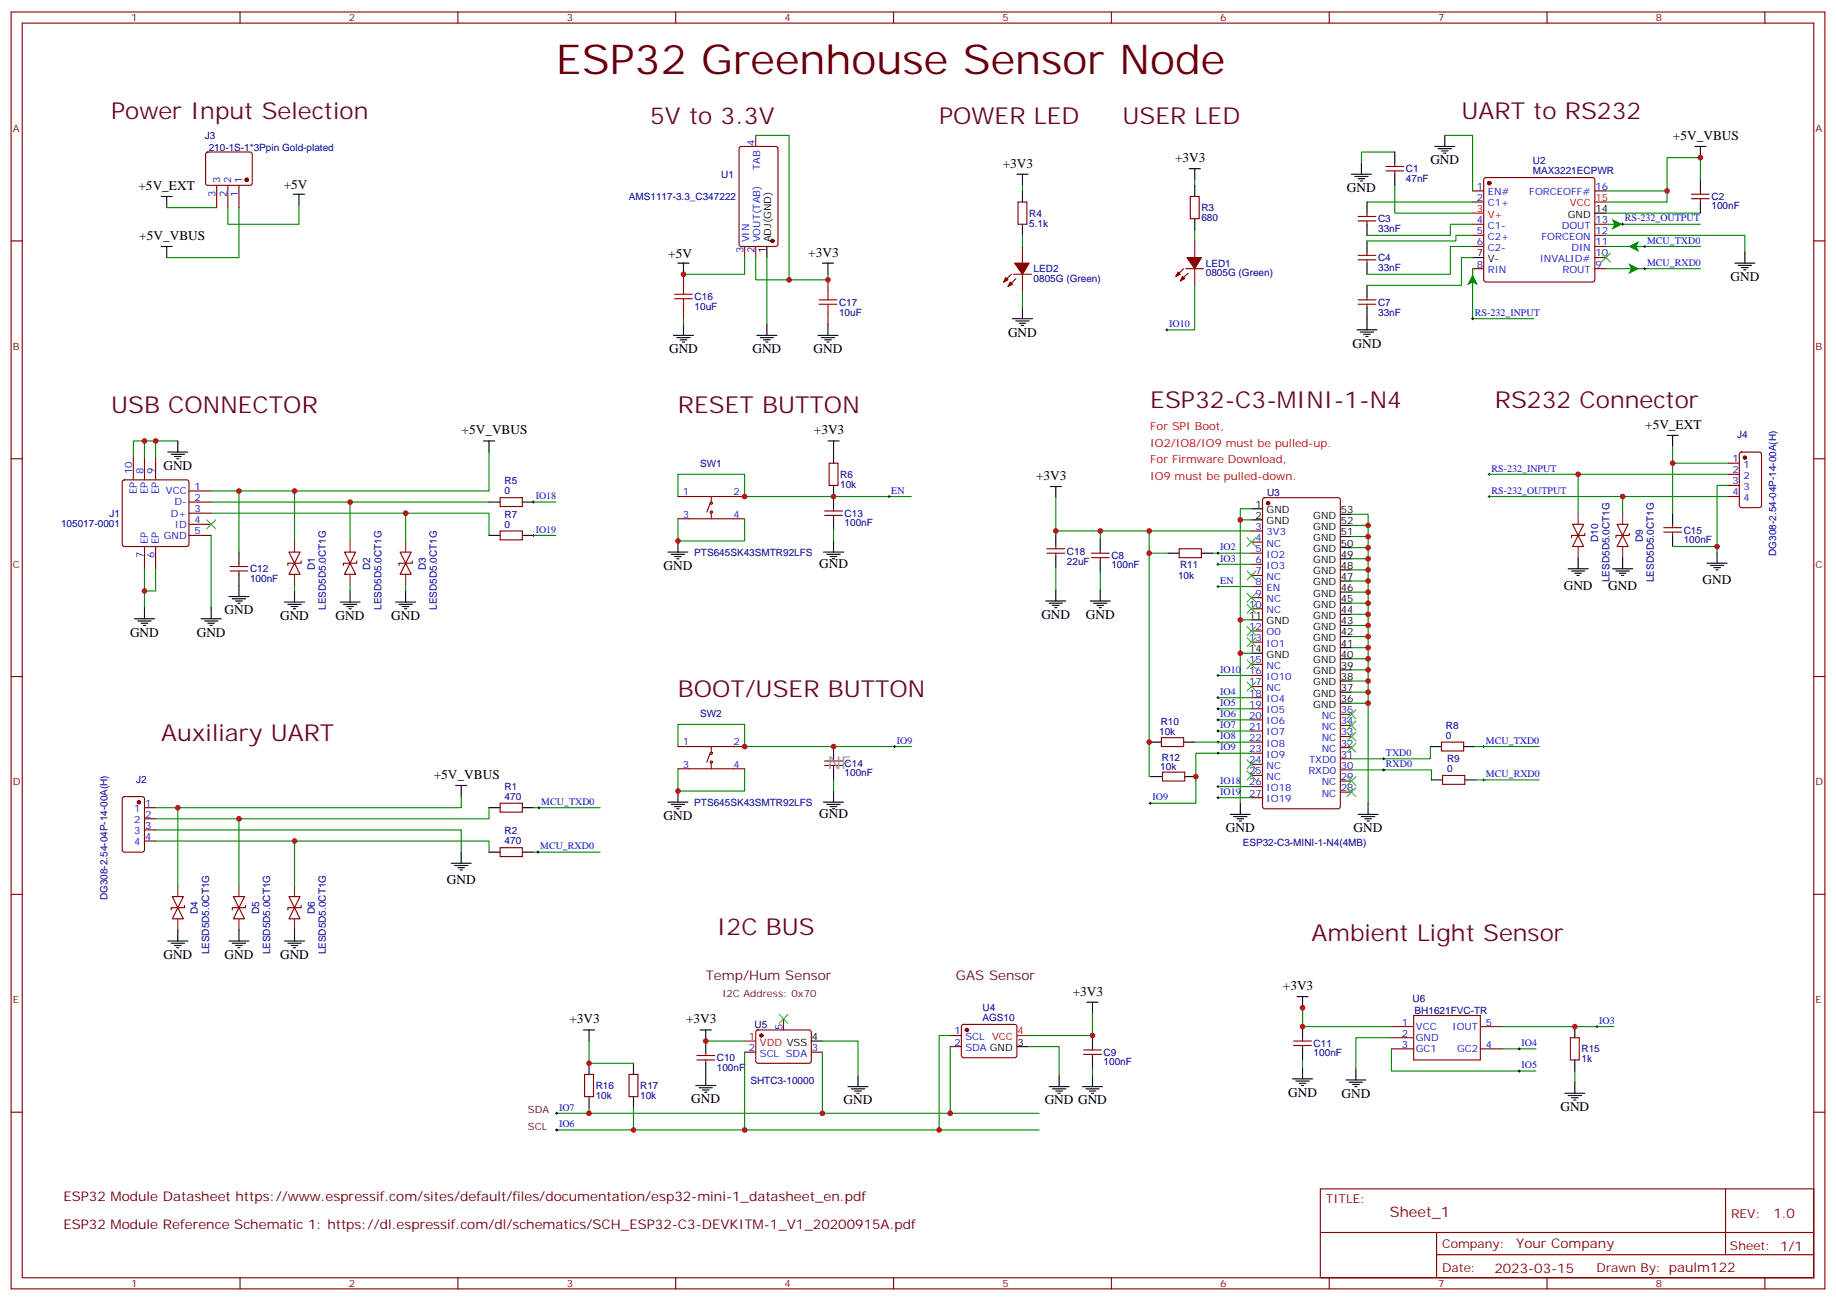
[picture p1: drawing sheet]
<svg xmlns="http://www.w3.org/2000/svg" width="583mm" height="413mm" viewBox="0 0 583 413" stroke-linecap="round" stroke-linejoin="round" font-family="sans-serif">
<g fill="none" stroke="#870000" stroke-width=".35">
<path d="M3.5 3.8h575.8v405.4h-575.8zM7.1 7.3h568.6v398.3h-568.6zM76.2 3.8v3.5M145.3 3.8v3.5M214.5 3.8v3.5M283.6 3.8v3.5M352.8 3.8v3.5M421.9 3.8v3.5M491.1 3.8v3.5M560.2 3.8v3.5M65.5 48.5l.5-.2h13.4l.5 .2 .2 .5-.1 9.4-.6 .4h-13.7l-.4-.7v-9.1zM68.8 58.8v7.1"/>
<path d="M72.3 58.8v7.1M75.8 58.8v7.1M234.8 46.7l.5-.2h10.9l.7 .4v30.6l-.4 .7h-11.2l-.6-.4-.1-30.6zM239.9 43v3.5M471.2 56.6l.5-.2h33.8l.5 .2 .2 .5v31.7l-.2 .5-.5 .2h-33.8l-.5-.2-.2-.5v-31.7zM3.5 76.5h3.6M236.4 78.2v3.6M239.9 78.2v3.6M323.1 64.1h2.9v7.1h-2.9zM324.6 78.2v5.3M377.8 62.4h2.8v7h-2.8zM379.2 76.5v5.3"/>
<path d="M467.4 60.6h3.6M467.4 64.1h3.6M467.4 71.2h3.6M467.4 74.7h3.6M467.4 78.2h3.6M506.2 60.6h3.6M506.2 71.2h3.6M506.2 74.7h3.6M506.2 78.2h3.6M536.9 63.1h5.7M536.9 61.7h5.7M539.8 60.6v1.1"/>
<path d="M539.8 63.1v1M575.7 76.5h3.6M321 87.1l-2.4 2.4M321.7 87.1h5.7M322.4 88.5l-2.4 2.4M324.6 87.1v5.3M375.7 85.3l-2.5 2.5M376.4 85.3h5.7M377.1 86.7l-2.5 2.5M379.2 85.3v5.3M431.1 96.6h5.6M431.1 95.2h5.6"/>
<path d="M431.1 82.5h5.6M431.1 81.1h5.6M433.9 80v1.1M433.9 82.5v1M433.9 94.1v1.1M433.9 96.6v1M467.4 85.3h3.6M506.2 85.3h3.6M506.2 81.8h3.6M3.5 145.6h3.6M39 152.5l.5-.2h19.8l.5 .2 .2 .5v19.8l-.3 .5-.4 .2h-19.8l-.5-.2-.2-.5v-19.8zM42.3 145.3v7"/>
<path d="M45.9 145.3v7M49.4 145.3v7M60 155.9h7M60 159.4h7M158.7 158h7.1v2.8h-7.1zM215.2 157.6h21.2M225.4 159.7l-1 2.9M225.8 157.6v1.8M263.2 147h2.8v7.1h-2.8zM401 158.2l.5-.2h23.2l.7 .4v97.6l-.4 .7-23.5 .1-.7-.5v-97.6zM548.6 157.6h3.5M548.6 147h3.5"/>
<path d="M548.6 150.6h3.5M548.6 154.1h3.5M552.3 143.7l.5-.2h5.6l.7 .4 .1 16.5-.5 .7h-5.9l-.6-.4-.1-16.5zM575.7 145.6h3.6M45.9 173.5v7.1M49.4 173.5v7.1M60 162.9h7M60 166.4h7M60 170h7M73 179.8h5.7M75.8 178.8v1M91.7 175.3h3.5l-1.7 3.5z"/>
<path d="M93.5 178.8l1.7 3.5h-3.5zM95.6 178.1v.7h-4.2v.7M109.4 175.3h3.5l-1.8 3.5zM111.1 178.8l1.8 3.5h-3.5zM113.2 178.1v.7h-4.2v.7M127 175.3h3.5l-1.7 3.5zM128.8 178.8l1.7 3.5h-3.5zM130.9 178.1v.7h-4.3v.7M158.7 168.6h7.1v2.8h-7.1zM215.2 164.7h21.2M225.8 162.9v1.8M261.8 163.6h5.6"/>
<path d="M261.8 162.2h5.6M264.6 161.1v1.1M264.6 163.6v1.1M332.3 175.6h5.7M332.3 174.2h5.7M335.1 173.1v1.1M335.1 175.6v1.1M346.4 175.6h5.7M346.4 177h5.7M349.2 174.6v1M349.2 177v1.1M397.2 168.6h3.6"/>
<path d="M397.2 172.1h3.6M397.2 175.6h3.6M397.2 179.1h3.6M499.2 166.4h3.5l-1.8 3.6zM500.9 170l1.8 3.5h-3.5zM503.1 169.3v.7h-4.3v.7M513.3 166.4h3.5l-1.7 3.6zM515.1 170l1.7 3.5h-3.5zM517.2 169.3v.7h-4.3v.7M528.1 168.9h5.7M528.1 167.5h5.7M530.9 166.4v1.1"/>
<path d="M530.9 168.9v1.1M73 181.3h5.7M75.8 181.3v1M397.2 182.7h3.6M397.2 186.2h3.6M397.2 189.7h3.6M397.2 193.3h3.6M3.5 214.8h3.6M397.2 200.3h3.6M397.2 203.8h3.6M397.2 210.9h3.6M397.2 214.4h3.6"/>
<path d="M397.2 217.9h3.6M575.7 214.8h3.6M215.2 237h21.2M225.4 239.1l-1 2.8M225.8 237v1.8M397.2 221.5h3.6M397.2 225h3.6M397.2 228.5h3.6M397.2 232.1h3.6M397.2 235.6h3.6M397.2 239.1h3.6M425.4 237.3h3.6"/>
<path d="M425.4 233.8h3.6M425.4 230.3h3.6M425.4 226.8h3.6M457.6 235.6h7v2.8h-7zM215.2 244.1h21.2M225.8 242.3v1.8M261.8 243h5.6M261.8 241.6h5.6M264.6 240.5v1.1M264.6 243v1.1M397.2 242.6h3.6M397.2 246.2h3.6"/>
<path d="M397.2 249.7h3.6M397.2 253.2h3.6M425.4 251.5h3.6M425.4 247.9h3.6M425.4 244.4h3.6M425.4 240.9h3.6M457.9 246.2h7.1v2.8h-7.1zM3.5 283.9h3.6M54.7 284.6h3.5l-1.8 3.5zM56.4 288.1l1.8 3.6h-3.5zM58.6 287.4v.7h-4.3v.8M74.1 284.6h3.5l-1.8 3.5z"/>
<path d="M75.8 288.1l1.8 3.6h-3.5zM78 287.4v.7h-4.3v.8M91.7 284.6h3.5l-1.7 3.5zM93.5 288.1l1.7 3.6h-3.5zM95.6 287.4v.7h-4.2v.8M575.7 283.9h3.6M221.2 336.5h5.6M221.2 335.1h5.6M224 334v1.1M224 336.5v1M236.4 334h3.5M240.1 327.2l.5-.2h16.5l.4 .7v9.4l-.7 .4h-16.5l-.4-.7v-9.1z"/>
<path d="M248.7 323.4v3.6M257.5 334h3.6M301.6 328.7h3.6M301.6 332.2h3.6M305.4 325.4l.5-.2h16.5l.4 .7-.1 9.4-.6 .5-16.5-.1-.4-.6v-9.2zM344 334.7h5.6M344 333.3h5.6M346.8 332.2v1.1M346.8 334.7v1.1M410.6 331.9h5.7M410.6 330.5h5.7M413.5 329.4v1.1"/>
<path d="M413.5 331.9v1.1M441.7 325.9h7M441.7 329.4h7M441.7 333h7M448.7 322.4h21.2v14.1h-21.2zM469.9 325.9h7.1M469.9 333h7.1M498.5 329.4h2.8v7.1h-2.8zM3.5 353.1h3.6M185.6 341.1h2.8v7h-2.8zM199.7 341.1h2.8v7h-2.8zM575.7 353.1h3.6"/>
<path d="M419.1 377.4h156.6v28.2h-156.6zM547.7 377.4v20.9M419.1 391.2h156.5M456 398.3h119.6M456 391.2v14.2M76.2 405.6v3.6M145.3 405.6v3.6M214.5 405.6v3.6M283.6 405.6v3.6M352.8 405.6v3.6M421.9 405.6v3.6M491.1 405.6v3.6"/>
<path d="M560.2 405.6v3.6"/>
<circle cx="225.8" cy="159.7" r=".35"/>
<circle cx="225.8" cy="162.6" r=".35"/>
<circle cx="225.8" cy="239.1" r=".35"/>
<circle cx="225.8" cy="241.9" r=".35"/>
</g>
<g fill="#870000" stroke="#870000" stroke-width=".35">
<path d="M320.7 89.5l.7 .7-1.4 .7z"/>
<path d="M319.3 88.1l.7 .7-1.4 .7z"/>
<path d="M322.1 83.5h4.6l-2.1 3.6z"/>
<path d="M375.4 87.8l.7 .7-1.5 .7z"/>
<path d="M373.9 86.4l.7 .7-1.4 .7z"/>
<path d="M376.8 81.8h4.6l-2.2 3.5z"/>
<circle cx="241.7" cy="328.7" r=".53"/>
<circle cx="402.5" cy="159.7" r=".53"/>
<circle cx="245.2" cy="76.5" r=".53"/>
<circle cx="78.3" cy="57.1" r=".53"/>
<circle cx="306.9" cy="327" r=".53"/>
<circle cx="472.7" cy="58.1" r=".53"/>
<circle cx="553.9" cy="145.3" r=".53"/>
</g>
<path d="M467.4 67.7h3.6M506.2 64.1h3.6M236.4 330.5h3.5M322.8 328.7h3.5" fill="none" stroke="#f00" stroke-width=".35"/>
<g fill="none" stroke="#000" stroke-width=".35">
<path d="M322.8 55.3h3.5M324.6 55.3v3.5M377.5 53.6h3.5M379.2 53.6v3.5M379.2 58.8v3.6M429 55.3h6.3M430 56h4.3M431.1 56.7h2.1M431.8 57.4h.7M432.2 51.8v3.5M455.4 46.5h6.4M456.5 47.2h4.2"/>
<path d="M457.6 47.9h2.1M458.3 48.6h.7M458.6 43v3.5M538 46.5h3.5M539.8 46.5v3.5M539.8 57.1v3.5M51.2 62.4h3.5M51.2 78.2h3.5M52.9 62.4v3.5M52.9 78.2v3.6M93.1 61.7h3.6M94.9 61.7v3.5"/>
<path d="M243.4 78.2v3.6M324.6 60.6v3.5M324.6 71.2v3.5M379.2 69.4v3.6M433.9 76.5v3.5M506.2 67.7h3.6M539.8 64.1v3.6M215.2 83.5h3.5M217 83.5v3.6M261.1 83.5h3.5M262.8 83.5v3.6M324.6 97.6v3.6"/>
<path d="M433.9 83.5v3.6M433.9 90.6v3.5M433.9 97.6v7.1M467.4 81.8h3.6M550.7 83.5h6.3M551.7 84.2h4.3M552.8 84.9h2.1M553.5 85.7h.7M553.9 80v3.5M213.8 106.5h6.3M214.8 107.2h4.3M215.9 107.9h2.1"/>
<path d="M216.6 108.6h.7M217 102.9v3.6M240.2 106.5h6.4M241.3 107.2h4.2M242.4 107.9h2.1M243.1 108.6h.7M243.4 102.9v3.6M259.6 106.5h6.4M260.7 107.2h4.2M261.8 107.9h2.1M262.5 108.6h.7M262.8 102.9v3.6"/>
<path d="M321.4 101.2h6.3M322.4 101.9h4.3M323.5 102.6h2.1M324.2 103.3h.7M430.7 104.7h6.4M431.8 105.4h4.2M432.9 106.1h2.1M433.6 106.8h.7M56.4 140v3.5M153.5 140h3.5M155.2 140v3.5M262.8 140h3.5"/>
<path d="M264.6 140v7M529.2 138.2h3.5M530.9 138.2v3.5M53.3 143.5h6.3M54.3 144.2h4.3M55.4 144.9h2.1M56.1 145.6h.7M155.2 159.4h3.5M165.8 159.4h3.5M264.6 154.1v7M333.4 154.4h3.5M335.1 154.4v3.6"/>
<path d="M75.8 175.3v3.5M155.2 170h3.5M165.8 170h3.5M212 175.3h6.4M213.1 176h4.2M214.1 176.7h2.2M214.8 177.4h.7M215.2 171.7v3.6M261.4 175.3h6.4M262.5 176h4.2M263.5 176.7h2.1M264.2 177.4h.7"/>
<path d="M264.6 164.7v3.5M264.6 171.7v3.6M335.1 169.6v3.5M335.1 176.7v3.5M349.2 171v3.6M349.2 178.1v3.5M397.2 161.5h3.6M397.2 165h3.6M425.4 177.4h3.6M425.4 173.8h3.6M425.4 170.3h3.6M425.4 166.8h3.6"/>
<path d="M425.4 163.3h3.6M500.9 177v3.6M515.1 177v3.6M530.9 162.9v3.5M530.9 170v3.5M541.9 178.8h6.3M542.9 179.5h4.3M545 175.3v3.5M42.7 196.4h6.3M43.7 197.1h4.3M44.8 197.8h2.1M45.5 198.5h.7"/>
<path d="M45.9 192.9v3.5M63.9 196.4h6.3M64.9 197.1h4.2M66 197.8h2.1M66.7 198.5h.7M67 192.9v3.5M72.7 189.4h6.3M73.7 190.1h4.3M74.8 190.8h2.1M75.5 191.5h.7M75.8 182.3v7.1M90.3 191.1h6.4"/>
<path d="M91.4 191.8h4.2M92.4 192.5h2.1M93.1 193.3h.7M93.5 187.6v3.5M107.9 191.1h6.4M109 191.8h4.2M110.1 192.5h2.1M110.8 193.3h.7M111.1 187.6v3.5M125.6 191.1h6.3M126.6 191.8h4.3M127.7 192.5h2.1"/>
<path d="M128.4 193.3h.7M128.8 187.6v3.5M332 190.8h6.3M333 191.5h4.3M334.1 192.2h2.1M334.8 192.9h.7M335.1 187.3v3.5M346.1 190.8h6.3M347.1 191.5h4.3M348.2 192.2h2.1M348.9 192.9h.7M349.2 187.3v3.5"/>
<path d="M397.2 196.8h3.6M425.4 198.5h3.6M425.4 195h3.6M425.4 191.5h3.6M425.4 188h3.6M425.4 184.4h3.6M425.4 180.9h3.6M497.8 180.6h6.3M498.8 181.3h4.3M499.9 182h2.1M500.6 182.7h.7M511.9 180.6h6.3"/>
<path d="M512.9 181.3h4.3M514 182h2.1M514.7 182.7h.7M544 180.2h2.1M544.7 180.9h.7M397.2 207.4h3.6M425.4 219.7h3.6M425.4 216.2h3.6M425.4 212.7h3.6M425.4 209.1h3.6M425.4 205.6h3.6M425.4 202.1h3.6"/>
<path d="M264.6 237v3.5M425.4 223.2h3.6M454 237h3.6M464.6 237h3.5M144.6 249.3h3.6M146.4 249.3v3.6M212 254.6h6.4M213.1 255.3h4.2M214.1 256h2.2M214.8 256.8h.7M215.2 251.1v3.5M261.4 254.6h6.4"/>
<path d="M262.5 255.3h4.2M263.5 256h2.1M264.2 256.8h.7M264.6 244.1v3.5M264.6 251.1v3.5M390.5 258.5h6.4M391.6 259.2h4.2M392.6 259.9h2.2M393.7 255v3.5M431.1 258.5h6.3M432.2 259.2h4.2M433.2 259.9h2.1"/>
<path d="M434.3 255v3.5M454.4 247.6h3.5M465 247.6h3.5M143.2 274h6.4M144.3 274.7h4.2M145.3 275.4h2.2M146 276.2h.8M146.4 270.5v3.5M393.3 260.6h.8M433.9 260.6h.7M53.3 298.7h6.3M54.3 299.4h4.3"/>
<path d="M56.4 295.2v3.5M72.7 298.7h6.3M73.7 299.4h4.3M75.8 295.2v3.5M90.3 298.7h6.4M91.4 299.4h4.2M93.5 295.2v3.5M55.4 300.1h2.1M56.1 300.8h.7M74.8 300.1h2.1M75.5 300.8h.7M92.4 300.1h2.1"/>
<path d="M93.1 300.8h.7M345 318.1h3.5M346.8 318.1v3.6M411.7 316.4h3.5M413.5 316.4v3.5M185.2 327h3.5M187 327v3.5M187 337.5v3.6M201.1 337.5v3.6M222.2 327h3.6M224 327v7M224 337.5v7.1"/>
<path d="M257.5 330.5h3.6M322.8 332.2h3.5M346.8 328.7v3.5M346.8 335.8v3.5M413.5 325.9v3.5M413.5 333v3.5M413.5 338.9v3.6M499.9 325.9v3.5M499.9 336.5v3.5M187 348.1v3.5M201.1 348.1v3.5M220.8 344.6h6.4"/>
<path d="M221.9 345.3h4.2M223 346h2.1M223.7 346.7h.7M269.2 344.9h6.3M270.2 345.7h4.3M271.3 346.4h2.1M272 347.1h.7M272.3 341.4v3.5M343.6 344.9h6.4M344.7 345.7h4.2M345.7 346.4h2.1M346.4 347.1h.7"/>
<path d="M346.8 341.4v3.5M410.3 342.5h6.3M411.3 343.2h4.3M412.4 343.9h2.1M413.1 344.6h.7M496.7 347.1h6.4M497.8 347.8h4.2M498.8 348.5h2.1M499.5 349.2h.7M499.9 343.5v3.6"/>
</g>
<g fill="none" stroke="#8c2424" stroke-width=".35">
<path d="M93.5 171.7v3.6M111.1 171.7v3.6M128.8 171.7v3.6M500.9 162.9v3.5M500.9 173.5v3.5M515.1 162.9v3.5M515.1 173.5v3.5M93.5 182.3v3.5M111.1 182.3v3.5M128.8 182.3v3.5M56.4 281.1v3.5M56.4 291.7v3.5"/>
<path d="M75.8 281.1v3.5M75.8 291.7v3.5M93.5 281.1v3.5M93.5 291.7v3.5"/>
</g>
<g fill="none" stroke="#008700" stroke-width=".35">
<path d="M239.9 43h10.6v45.8M324.6 58.8v1.8M379.2 57.1v1.7M442.7 58.8v8.9h24.7M442.7 48.3h-10.5v3.5M458.6 43h8.8v17.6M539.8 57.1v-7.1h-10.6v14.1h-19.4M52.9 65.9h15.9M75.8 65.9v15.9h-22.9M94.9 65.2v6h-22.6v-5.3M324.6 74.7v3.5M379.2 73v3.5"/>
<path d="M433.9 64.1h33.5M467.4 71.2h-7v3.5h-26.5M467.4 74.7h-5.3v1.8h-28.2M467.4 78.2h-7v8.9h-26.5M509.8 74.7h44.1v5.3M509.8 67.7h30M509.8 60.6h19.4M509.8 78.2h30M509.8 71.2h30M236.4 81.8v5.3h-19.4M239.9 81.8v7h22.9v-1.7M243.4 81.8v21.1"/>
<path d="M324.6 92.4v5.2M379.2 90.6v14.1h-8.8M467.4 81.8h-3.5v8.8h-30M467.4 85.3v15.9h19.4M509.8 85.3h30M45.9 140v5.3M49.4 140h7M42.3 145.3v-5.3h7.1v5.3M67 159.4h88.2M75.8 155.9v19.4M93.5 155.9v15.8M111.1 159.4v12.3"/>
<path d="M155.2 143.5v12.4h-88.2M169.3 159.4h7.1M215.2 157.6v-7h21.2v7h52.9M335.1 158v10.6h62.1M472.7 157.6h75.9M472.7 150.6h75.9M500.9 150.6v12.3M515.1 157.6v5.3M530.9 141.7v5.3h17.7M530.9 147v15.9M548.6 154.1h-3.6v21.2M67 162.9h88.2v7.1"/>
<path d="M67 170v22.9M128.8 162.9v8.8M169.3 170h7.1M215.2 164.7v7h21.2v-7M264.6 168.2v3.5M384.9 175.6h12.3M386.6 179.1h10.6M393.7 165h3.5M397.2 161.5h-3.5v93.5M429 163.3h5.3v91.7M429 177.4h5.3M429 173.8h5.3"/>
<path d="M429 170.3h5.3M429 166.8h5.3M530.9 173.5h14.1M45.9 180.6v7h3.5v-7M45.9 187.6v5.3M93.5 185.8v1.8M111.1 185.8v1.8M128.8 185.8v1.8M335.1 180.2v7.1M349.2 181.6v5.7M386.6 186.2h10.6M393.7 196.8h3.5"/>
<path d="M429 198.5h5.3M429 195h5.3M429 191.5h5.3M429 188h5.3M429 184.4h5.3M429 180.9h5.3M386.6 214.4h10.6M393.7 207.4h3.5M429 219.7h5.3M429 216.2h5.3M429 212.7h5.3M429 209.1h5.3"/>
<path d="M429 205.6h5.3M429 202.1h5.3M215.2 237v-7.1h21.2v7.1h52.9M386.6 221.5h10.6M386.6 225h10.6M386.6 228.5h10.6M386.6 232.1h10.6M397.2 239.1h-17.6v15.9h-14.8M429 223.2h5.3M454 237v3.9h-25M468.1 237h20.5M56.4 256.4v24.7"/>
<path d="M75.8 259.9v21.2M146.4 252.9v3.5h-97M155.2 256.4v3.5h-105.8M215.2 244.1v7h21.2v-7M264.6 247.6v3.5M386.6 253.2h10.6M386.6 249.7h10.6M429 244.4h25.4v3.2M468.5 247.6h20.1M49.4 267h105.8v3.5M49.4 263.5h97v7M93.5 267v14.1"/>
<path d="M413.5 319.9v6h28.2M187 330.5v7h14.1M224 330.5h12.4M236.4 334v24.7M261.1 330.5h11.2v10.9M261.1 334v19.4M301.6 328.7h-3.5v30M301.6 332.2v21.2M441.7 333v7h45.8M477 325.9h35.2M477 333h10.5M176.4 353.4h153.4"/>
<path d="M176.4 358.7h153.4M187 351.6v1.8M201.1 351.6v7.1M499.9 340v3.5"/>
</g>
<g fill="none" stroke="#000" stroke-width=".32">
<path d="M514.7 71.2h.7M515.1 70.8v.7M521.8 78.2h.7M522.1 77.9v.7M521.8 85.3h.7M522.1 84.9v.8M370.1 104.7h.7M370.4 104.4v.7M467.1 101.2h.7M467.4 100.8v.7M169 159.4h.7M169.3 159v.7"/>
<path d="M281.9 157.6h.7M282.2 157.3v.7M472.4 157.6h.7M472.4 150.6h.7M472.7 150.2v.7M472.7 157.3v.7M169 170h.7M169.3 169.6v.7M386.3 175.6h.7M386.3 179.1h.7M386.6 175.3v.7M386.6 178.8v.7"/>
<path d="M386.3 186.2h.7M386.6 185.8v.7M386.3 214.4h.7M386.6 214.1v.7M386.3 221.5h.7M386.3 225h.7M386.3 228.5h.7M386.3 232.1h.7M386.3 235.6h.7M386.3 239.1h.7M386.6 221.1v.7M386.6 224.6v.8"/>
<path d="M386.6 228.2v.7M386.6 231.7v.7M386.6 235.2v.7M386.6 238.8v.7M470.6 237h.7M471 236.6v.7M386.3 249.7h.7M386.3 253.2h.7M386.6 249.3v.7M386.6 252.9v.7M470.6 247.6h.7M471 247.2v.7"/>
<path d="M481.9 333h.7M482.2 332.6v.7M482.2 339.7v.7M506.6 325.9h.7M506.9 325.5v.7M481.9 340h.7"/>
</g>
<g fill="none" stroke="#3c3" stroke-width=".35">
<path d="M508.4 80.4l2.8 2.8M511.2 80.4l-2.8 2.8M65.6 165l2.8 2.9M68.4 165l-2.8 2.9M395.8 170.7l2.8 2.8M398.6 170.7l-2.8 2.8M395.8 188.3l2.8 2.8M395.8 191.8l2.8 2.9M395.8 181.3l2.8 2.8M398.6 188.3l-2.8 2.8M398.6 191.8l-2.8 2.9M398.6 181.3l-2.8 2.8"/>
<path d="M395.8 209.5l2.8 2.8M395.8 216.5l2.8 2.9M398.6 209.5l-2.8 2.8M398.6 216.5l-2.8 2.9M427.6 235.9l2.8 2.9M427.6 232.4l2.8 2.8M427.6 228.9l2.8 2.8M427.6 225.4l2.8 2.8M430.4 235.9l-2.8 2.9M430.4 232.4l-2.8 2.8M430.4 228.9l-2.8 2.8M430.4 225.4l-2.8 2.8"/>
<path d="M395.8 241.2l2.8 2.9M395.8 244.8l2.8 2.8M398.6 241.2l-2.8 2.9M398.6 244.8l-2.8 2.8M427.6 250l2.8 2.9M427.6 246.5l2.8 2.8M430.4 250l-2.8 2.9M430.4 246.5l-2.8 2.8M247.3 322l2.8 2.8M250.1 322l-2.8 2.8"/>
</g>
<g fill="#090">
<path d="M516.8 78.2l3.5-1.7-.8 1.7 .8 1.8z"/>
<path d="M516.8 83.5l3.5 1.8-3.5 1.8 .9-1.8z"/>
<path d="M511.5 69.4l3.6 1.8-3.6 1.8 .9-1.8z"/>
<path d="M467.4 87.1l1.8 3.5-1.8-.9-1.7 .9z"/>
</g>
<g fill="none" stroke="#870000" stroke-width=".35">
<path d="M439.9 54.3h5.7M439.9 52.8h5.7M442.7 51.8v1M442.7 54.3v1M431.1 70.1h5.6M431.1 68.7h5.6M433.9 67.7v1M433.9 70.1v1.1M217 87.1v3.5M217 97.6v3.6M262.8 88.8v3.6M262.8 99.4v3.5"/>
<path d="M374.3 174.2h7.1v2.8h-7.1zM368.7 234.2h7v2.8h-7zM39 253.1l.5-.2h5.7l.6 .4 .1 16.5-.5 .7h-5.9l-.6-.5-.1-16.4zM45.9 256.4h3.5M45.9 259.9h3.5M158.7 255h7.1v2.8h-7.1zM369 245.1h7.1v2.8h-7.1zM45.9 263.5h3.5M45.9 267h3.5M158.7 269.1h7.1v2.8h-7.1z"/>
</g>
<circle cx="44.1" cy="254.6" r=".53" fill="#870000" stroke="#870000" stroke-width=".35"/>
<g fill="none" stroke="#000" stroke-width=".35">
<path d="M442.7 48.3v3.5M442.7 55.3v3.5M433.9 64.1v3.6M433.9 71.2v3.5M370.8 175.6h3.5M381.4 175.6h3.5M365.1 235.6h3.6M375.7 235.6h3.5M155.2 256.4h3.5M165.8 256.4h3.5M365.5 246.5h3.5M376.1 246.5h3.5"/>
<path d="M155.2 270.5h3.5M165.8 270.5h3.5M430.4 339.3v3.5M333 344.9h6.4M334.1 345.7h4.2M335.1 346.4h2.2M335.8 347.1h.7M336.2 341.4v3.5M427.2 342.8h6.4M428.3 343.5h4.2M429.3 344.2h2.1M430 344.9h.7"/>
</g>
<g fill="none" stroke="#000" stroke-width=".32">
<path d="M283.6 237h.7M284 236.6v.7M170.7 256.4h.7M171.1 256v.8M364.8 255h.7M365.1 254.6v.7M438.9 240.9h.7M438.9 244.4h.7M439.2 240.5v.7M439.2 244.1v.7M170.4 270.5h.7M170.7 270.2v.7"/>
<path d="M176.4 358.7h.7M176.4 353.4h.7M176.7 353.1v.7M176.7 358.4v.7"/>
</g>
<g fill="none" stroke="#008700" stroke-width=".35">
<path d="M217 101.2v1.7M335.1 168.6v1M349.2 168.6v2.4M364.8 168.6v77.9h.7M364.8 175.6h6M364.8 235.6h.3M379.2 235.6h18M169.3 256.4h21.2M169.3 270.5h21.2M413.5 319.9v6M326.3 332.2h9.9v9.2M346.8 321.7v7h-20.5"/>
<path d="M346.8 339.3v2.1M413.5 336.5v2.4M441.7 329.4h-11.3v9.9"/>
</g>
<path d="M395.8 198.9l2.8 2.8M398.6 198.9l-2.8 2.8M395.8 202.4l2.8 2.8M398.6 202.4l-2.8 2.8" fill="none" stroke="#3c3" stroke-width=".35"/>
<path d="M214.1 94.8h5.7M214.1 93.4h5.7M217 90.6v2.8M217 94.8v2.8M260 96.6h5.6M260 95.2h5.6M262.8 92.4v2.8M262.8 96.6v2.8" fill="none" stroke="#a10000" stroke-width=".35"/>
<g fill="#c00">
<circle cx="215.2" cy="171.7" r=".88"/>
<circle cx="215.2" cy="251.1" r=".88"/>
<circle cx="264.6" cy="157.6" r=".88"/>
<circle cx="236.4" cy="157.6" r=".88"/>
<circle cx="434.3" cy="223.2" r=".88"/>
<circle cx="434.3" cy="219.7" r=".88"/>
<circle cx="434.3" cy="216.2" r=".88"/>
<circle cx="434.3" cy="212.7" r=".88"/>
<circle cx="434.3" cy="209.1" r=".88"/>
<circle cx="434.3" cy="205.6" r=".88"/>
<circle cx="434.3" cy="202.1" r=".88"/>
<circle cx="434.3" cy="198.5" r=".88"/>
<circle cx="434.3" cy="195" r=".88"/>
<circle cx="434.3" cy="191.5" r=".88"/>
<circle cx="434.3" cy="188" r=".88"/>
<circle cx="434.3" cy="184.4" r=".88"/>
<circle cx="434.3" cy="180.9" r=".88"/>
<circle cx="434.3" cy="177.4" r=".88"/>
<circle cx="434.3" cy="173.8" r=".88"/>
<circle cx="434.3" cy="170.3" r=".88"/>
<circle cx="434.3" cy="166.8" r=".88"/>
<circle cx="45.9" cy="187.6" r=".88"/>
<circle cx="45.9" cy="140" r=".88"/>
<circle cx="49.4" cy="140" r=".88"/>
<circle cx="250.5" cy="88.8" r=".88"/>
<circle cx="264.6" cy="237" r=".88"/>
<circle cx="236.4" cy="237" r=".88"/>
<circle cx="187" cy="337.5" r=".88"/>
<circle cx="187" cy="353.4" r=".88"/>
<circle cx="261.1" cy="353.4" r=".88"/>
<circle cx="301.6" cy="353.4" r=".88"/>
<circle cx="539.8" cy="50" r=".88"/>
<circle cx="529.2" cy="60.6" r=".88"/>
<circle cx="393.7" cy="207.4" r=".88"/>
<circle cx="393.7" cy="196.8" r=".88"/>
<circle cx="393.7" cy="165" r=".88"/>
<circle cx="499.9" cy="325.9" r=".88"/>
<circle cx="545" cy="173.5" r=".88"/>
<circle cx="530.9" cy="147" r=".88"/>
<circle cx="236.4" cy="358.7" r=".88"/>
<circle cx="201.1" cy="358.7" r=".88"/>
<circle cx="298.1" cy="358.7" r=".88"/>
<circle cx="93.5" cy="267" r=".88"/>
<circle cx="56.4" cy="256.4" r=".88"/>
<circle cx="75.8" cy="259.9" r=".88"/>
<circle cx="75.8" cy="155.9" r=".88"/>
<circle cx="500.9" cy="150.6" r=".88"/>
<circle cx="515.1" cy="157.6" r=".88"/>
<circle cx="224" cy="330.5" r=".88"/>
<circle cx="93.5" cy="155.9" r=".88"/>
<circle cx="111.1" cy="159.4" r=".88"/>
<circle cx="128.8" cy="162.9" r=".88"/>
<circle cx="335.1" cy="168.6" r=".88"/>
<circle cx="349.3" cy="168.6" r=".88"/>
<circle cx="364.8" cy="168.6" r=".88"/>
<circle cx="364.8" cy="235.6" r=".88"/>
<circle cx="364.8" cy="175.6" r=".88"/>
<circle cx="413.5" cy="325.9" r=".88"/>
<circle cx="413.5" cy="319.9" r=".88"/>
<circle cx="346.8" cy="328.7" r=".88"/>
<circle cx="379.6" cy="246.5" r=".88"/>
<circle cx="262.8" cy="88.8" r=".88"/>
<circle cx="217" cy="87.1" r=".88"/>
</g>
<text font-size="13.1" fill="#600" x="176.4" y="23.6">ESP32 Greenhouse Sensor Node</text>
<g font-size="7.4" fill="#603">
<text x="35.3" y="37.7">Power Input Selection</text>
<text x="206.4" y="39.4">5V to 3.3V</text>
<text x="298.1" y="39.4">POWER LED</text>
<text x="356.3" y="39.4">USER LED</text>
<text x="463.9" y="37.7">UART to RS232</text>
<text x="35.3" y="131.2">USB CONNECTOR</text>
<text x="215.2" y="131.2">RESET BUTTON</text>
<text x="365.1" y="129.4">ESP32-C3-MINI-1-N4</text>
<text x="474.5" y="129.4">RS232 Connector</text>
<text x="215.2" y="221.1">BOOT/USER BUTTON</text>
<text x="51.2" y="235.2">Auxiliary UART</text>
<text x="227.5" y="297">I2C BUS</text>
<text x="416.3" y="298.7">Ambient Light Sensor</text>
</g>
<text font-size="5.6" fill="#999" x="262.8" y="244.1">NF</text>
<text font-size="4.6" fill="#800" x="441.2" y="386.4">Sheet_1</text>
<g font-size="4.2">
<text x="531" y="44.4">+5V_VBUS</text>
<text x="318.3" y="53.2">+3V3</text>
<text x="373" y="51.5">+3V3</text>
<text x="454" y="52.1">GND</text>
<text x="90.1" y="59.9">+5V</text>
<text x="44" y="60.3">+5V_EXT</text>
<text x="427.6" y="61">GND</text>
<text x="44.2" y="76.2">+5V_VBUS</text>
<text x="212.1" y="81.8">+5V</text>
<text x="256.6" y="81.4">+3V3</text>
<text x="549.3" y="89.2">GND</text>
<text x="320" y="106.8">GND</text>
<text x="212.4" y="112.1">GND</text>
<text x="238.8" y="112.1">GND</text>
<text x="258.2" y="112.1">GND</text>
<text x="429.3" y="110.3">GND</text>
<text x="146.5" y="137.9">+5V_VBUS</text>
<text x="258.3" y="137.9">+3V3</text>
<text x="522.2" y="136.1">+5V_EXT</text>
<text x="51.9" y="149.2">GND</text>
<text x="328.9" y="152.4">+3V3</text>
<text x="210.6" y="180.9">GND</text>
<text x="260" y="180.2">GND</text>
<text x="540.5" y="185.5">GND</text>
<text x="496.4" y="187.3">GND</text>
<text x="510.5" y="187.3">GND</text>
<text x="71.3" y="195">GND</text>
<text x="88.9" y="196.8">GND</text>
<text x="106.5" y="196.8">GND</text>
<text x="124.2" y="196.8">GND</text>
<text x="330.6" y="196.4">GND</text>
<text x="344.7" y="196.4">GND</text>
<text x="41.3" y="202.1">GND</text>
<text x="62.4" y="202.1">GND</text>
<text x="137.7" y="247.3">+5V_VBUS</text>
<text x="210.6" y="260.3">GND</text>
<text x="260" y="259.6">GND</text>
<text x="389.1" y="264.2">GND</text>
<text x="429.7" y="264.2">GND</text>
<text x="141.8" y="280.7">GND</text>
<text x="51.9" y="304.4">GND</text>
<text x="71.3" y="304.4">GND</text>
<text x="88.9" y="304.4">GND</text>
<text x="340.5" y="316">+3V3</text>
<text x="407.2" y="314.3">+3V3</text>
<text x="180.7" y="324.9">+3V3</text>
<text x="217.8" y="324.9">+3V3</text>
<text x="219.4" y="350.2">GND</text>
<text x="267.8" y="350.6">GND</text>
<text x="331.6" y="350.6">GND GND</text>
<text x="408.9" y="348.1">GND</text>
<text x="425.8" y="348.5">GND</text>
<text x="495.3" y="352.7">GND</text>
</g>
<g font-size="4.2" fill="#603">
<text x="224" y="311.1">Temp/Hum Sensor</text>
<text x="303.4" y="311.1">GAS Sensor</text>
</g>
<g font-size="4.2" fill="#600">
<text x="20.1" y="381.3">ESP32 Module Datasheet https://www.espressif.com/sites/default/files/documentation/esp32-mini-1_datasheet_en.pdf</text>
<text x="20.1" y="390.1">ESP32 Module Reference Schematic 1: https://dl.espressif.com/dl/schematics/SCH_ESP32-C3-DEVKITM-1_V1_20200915A.pdf</text>
</g>
<g font-size="4.2" fill="#800">
<text x="562.9" y="386.7">1.0</text>
<text x="481.3" y="396.2">Your Company</text>
<text x="474.4" y="404">2023-03-15</text>
</g>
<g font-size="3.9" fill="#800">
<text x="420.9" y="382">TITLE:</text>
<text x="549.5" y="386.7">REV:</text>
<text x="457.8" y="396.2">Company:</text>
<text x="549.1" y="396.8">Sheet: 1/1</text>
<text x="457.8" y="403.9">Date:</text>
<text x="506.8" y="403.9">Drawn By: paulm122</text>
</g>
<g font-size="3.5" fill="#c00">
<text x="365.1" y="136.5">For SPI Boot,</text>
<text x="365.1" y="141.7">IO2/IO8/IO9 must be pulled-up.</text>
<text x="365.1" y="147">For Firmware Download,</text>
<text x="365.1" y="152.3">IO9 must be pulled-down.</text>
</g>
<g font-size="3.2" fill="#800">
<text x="41.6" y="6.8">1</text>
<text x="110.8" y="6.8">2</text>
<text x="179.9" y="6.8">3</text>
<text x="249.1" y="6.8">4</text>
<text x="318.2" y="6.8">5</text>
<text x="387.3" y="6.8">6</text>
<text x="456.5" y="6.8">7</text>
<text x="525.6" y="6.8">8</text>
<text x="4.1" y="41.9">A</text>
<text x="576.3" y="41.9">A</text>
<text x="4.1" y="111.1">B</text>
<text x="576.3" y="111.1">B</text>
<text x="4.1" y="180.2">C</text>
<text x="576.3" y="180.2">C</text>
<text x="4.1" y="249.3">D</text>
<text x="576.3" y="249.3">D</text>
<text x="4.1" y="318.5">E</text>
<text x="576.3" y="318.5">E</text>
<text x="41.6" y="408.6">1</text>
<text x="110.8" y="408.6">2</text>
<text x="179.9" y="408.6">3</text>
<text x="249.1" y="408.6">4</text>
<text x="318.2" y="408.6">5</text>
<text x="387.3" y="408.6">6</text>
<text x="456.5" y="408.6">7</text>
<text x="525.6" y="408.6">8</text>
</g>
<g font-size="3.2" fill="#000080">
<text x="65.1" y="44.1">J3</text>
<text x="66.3" y="48">210-1S-1*3Ppin Gold-plated</text>
<text x="486.6" y="52.1">U2</text>
<text x="229" y="56.5">U1</text>
<text x="446.3" y="57.8">47nF</text>
<text x="446.3" y="54.6">C1</text>
<text x="486.6" y="55.3">MAX3221ECPWR</text>
<text x="199.6" y="63.5">AMS1117-3.3_C347222</text>
<text x="543.3" y="63.5">C2</text>
<text x="326.7" y="68.8">R4</text>
<text x="381.4" y="70.2">680</text>
<text x="381.4" y="67">R3</text>
<text x="437.4" y="70.6">C3</text>
<text x="543.3" y="66.5">100nF</text>
<text x="326.7" y="72">5.1k</text>
<text x="437.4" y="73.7">33nF</text>
<text x="437.4" y="82.9">C4</text>
<text x="328.1" y="89.7">0805G (Green)</text>
<text x="328.1" y="86.4">LED2</text>
<text x="382.8" y="87.7">0805G (Green)</text>
<text x="382.8" y="84.7">LED1</text>
<text x="437.4" y="86.1">33nF</text>
<text x="220.5" y="95.3">C16</text>
<text x="220.5" y="98.4">10uF</text>
<text x="266.3" y="100.2">10uF</text>
<text x="266.3" y="97">C17</text>
<text x="437.4" y="100.2">33nF</text>
<text x="437.4" y="97.1">C7</text>
<text x="551.4" y="139.1">J4</text>
<text x="222.2" y="148.2">SW1</text>
<text x="160.2" y="153.7">R5</text>
<text x="266.7" y="154.9">10k</text>
<text x="266.7" y="151.7">R6</text>
<text x="160.2" y="156.9">0</text>
<text x="402.2" y="157.3">U3</text>
<text x="19.4" y="167.3">105017-0001</text>
<text x="34.7" y="164">J1</text>
<text x="160.2" y="167.5">0</text>
<text x="160.2" y="164.3">R7</text>
<text x="268.1" y="167">100nF</text>
<text x="268.1" y="164.1">C13</text>
<text x="507.3" y="172.1" transform="rotate(-90 507.3 172.1)">D10</text>
<text x="521.5" y="172.1" transform="rotate(-90 521.5 172.1)">D9</text>
<text x="534.5" y="172.3">100nF</text>
<text x="534.5" y="169.4">C15</text>
<text x="220.4" y="176.4">PTS645SK43SMTR92LFS</text>
<text x="338.7" y="179.2">22uF</text>
<text x="338.7" y="176.1">C18</text>
<text x="352.8" y="177.5">C8</text>
<text x="563.8" y="176.4" transform="rotate(-90 563.8 176.4)">DG308-2.54-04P-14-00A(H)</text>
<text x="79.4" y="184.7">100nF</text>
<text x="79.4" y="181.7">C12</text>
<text x="99.9" y="180.9" transform="rotate(-90 99.9 180.9)">D1</text>
<text x="117.5" y="180.9" transform="rotate(-90 117.5 180.9)">D2</text>
<text x="135.2" y="180.9" transform="rotate(-90 135.2 180.9)">D3</text>
<text x="352.8" y="180.4">100nF</text>
<text x="373.9" y="183.8">10k</text>
<text x="374.6" y="180.3">R11</text>
<text x="510.9" y="184.8" transform="rotate(-90 510.9 184.8)">LESD5D5.0CT1G</text>
<text x="525" y="184.8" transform="rotate(-90 525 184.8)">LESD5D5.0CT1G</text>
<text x="103.4" y="193.6" transform="rotate(-90 103.4 193.6)">LESD5D5.0CT1G</text>
<text x="121.1" y="193.6" transform="rotate(-90 121.1 193.6)">LESD5D5.0CT1G</text>
<text x="138.7" y="193.6" transform="rotate(-90 138.7 193.6)">LESD5D5.0CT1G</text>
<text x="222.2" y="227.5">SW2</text>
<text x="367.9" y="233.2">10k</text>
<text x="368.5" y="230">R10</text>
<text x="459" y="231.4">R8</text>
<text x="459" y="234.5">0</text>
<text x="268.1" y="243.5">C14</text>
<text x="368.3" y="244.5">10k</text>
<text x="368.8" y="241.7">R12</text>
<text x="459.3" y="245.1">0</text>
<text x="459.3" y="241.9">R9</text>
<text x="43.2" y="248.5">J2</text>
<text x="160.2" y="250.8">R1</text>
<text x="268.1" y="246.4">100nF</text>
<text x="160.2" y="253.9">470</text>
<text x="220.4" y="255.8">PTS645SK43SMTR92LFS</text>
<text x="160.2" y="268">470</text>
<text x="160.2" y="264.9">R2</text>
<text x="394.5" y="268.4">ESP32-C3-MINI-1-N4(4MB)</text>
<text x="34.1" y="285.8" transform="rotate(-90 34.1 285.8)">DG308-2.54-04P-14-00A(H)</text>
<text x="62.8" y="290.3" transform="rotate(-90 62.8 290.3)">D4</text>
<text x="82.3" y="290.3" transform="rotate(-90 82.3 290.3)">D5</text>
<text x="99.9" y="290.3" transform="rotate(-90 99.9 290.3)">D6</text>
<text x="66.4" y="303" transform="rotate(-90 66.4 303)">LESD5D5.0CT1G</text>
<text x="85.8" y="303" transform="rotate(-90 85.8 303)">LESD5D5.0CT1G</text>
<text x="103.4" y="303" transform="rotate(-90 103.4 303)">LESD5D5.0CT1G</text>
<text x="311.9" y="320.8">U4</text>
<text x="448.4" y="318.2">U6</text>
<text x="449" y="321.7">BH1621FVC-TR</text>
<text x="239.5" y="326.4">U5</text>
<text x="311.9" y="324">AGS10</text>
<text x="350.3" y="335.2">C9</text>
<text x="417" y="335.3">100nF</text>
<text x="417" y="332.4">C11</text>
<text x="502" y="334.1">R15</text>
<text x="227.5" y="339.9">100nF</text>
<text x="227.5" y="336.9">C10</text>
<text x="350.3" y="338.1">100nF</text>
<text x="502" y="337.3">1k</text>
<text x="189.1" y="345.8">R16</text>
<text x="203.2" y="345.8">R17</text>
<text x="238.2" y="344">SHTC3-10000</text>
<text x="189.1" y="348.9">10k</text>
<text x="203.2" y="348.9">10k</text>
</g>
<g font-size="3.2" fill="#00f">
<text x="239.5" y="46.3" transform="rotate(-90 239.5 46.3)">4</text>
<text x="69.8" y="58.1" transform="rotate(-90 69.8 58.1)">3</text>
<text x="73.4" y="58.1" transform="rotate(-90 73.4 58.1)">2</text>
<text x="76.9" y="58.1" transform="rotate(-90 76.9 58.1)">1</text>
<text x="241.3" y="54.1" transform="rotate(-90 241.3 54.1)">TAB</text>
<text x="68.4" y="62.6" transform="rotate(-90 68.4 62.6)">3</text>
<text x="72" y="62.6" transform="rotate(-90 72 62.6)">2</text>
<text x="75.5" y="62.6" transform="rotate(-90 75.5 62.6)">1</text>
<text x="468.8" y="60.3">1</text>
<text x="468.8" y="63.8">2</text>
<text x="472.3" y="62">EN#</text>
<text x="472.3" y="65.5">C1+</text>
<text x="485.4" y="62">FORCEOFF#</text>
<text x="506.4" y="60.3">16</text>
<text x="468.8" y="70.8">4</text>
<text x="506.4" y="70.8">13</text>
<text x="515.8" y="70.3">RS-232_OUTPUT</text>
<text x="237.8" y="76.9" transform="rotate(-90 237.8 76.9)">VIN</text>
<text x="241.3" y="76.9" transform="rotate(-90 241.3 76.9)">VOUT(TAB)</text>
<text x="468.8" y="74.4">5</text>
<text x="468.8" y="77.9">6</text>
<text x="472.3" y="72.6">C1-</text>
<text x="472.3" y="76.1">C2+</text>
<text x="489.3" y="76.1">FORCEON</text>
<text x="495.7" y="72.6">DOUT</text>
<text x="506.4" y="77.9">11</text>
<text x="506.4" y="74.4">12</text>
<text x="522.8" y="77.4">MCU_TXD0</text>
<text x="236" y="80.4" transform="rotate(-90 236 80.4)">3</text>
<text x="239.5" y="80.4" transform="rotate(-90 239.5 80.4)">2</text>
<text x="472.3" y="79.7">C2-</text>
<text x="488.7" y="83.2">INVALID#</text>
<text x="498.8" y="79.7">DIN</text>
<text x="506.4" y="81.4">10</text>
<text x="468.8" y="84.9">8</text>
<text x="472.3" y="86.7">RIN</text>
<text x="495.9" y="86.7">ROUT</text>
<text x="506.4" y="84.9">9</text>
<text x="522.8" y="84.4">MCU_RXD0</text>
<text x="468.1" y="100.3">RS-232_INPUT</text>
<text x="371.1" y="103.8">IO10</text>
<text x="473.4" y="149.7">RS-232_INPUT</text>
<text x="549.9" y="146.7">1</text>
<text x="553.4" y="148.4">1</text>
<text x="42" y="150.6" transform="rotate(-90 42 150.6)">10</text>
<text x="45.5" y="150.6" transform="rotate(-90 45.5 150.6)">8</text>
<text x="49" y="150.6" transform="rotate(-90 49 150.6)">9</text>
<text x="61.7" y="155.5">1</text>
<text x="549.9" y="150.2">2</text>
<text x="549.9" y="153.7">3</text>
<text x="553.4" y="152">2</text>
<text x="553.4" y="155.5">3</text>
<text x="43.4" y="157" transform="rotate(-90 43.4 157)">EP</text>
<text x="46.9" y="157" transform="rotate(-90 46.9 157)">EP</text>
<text x="50.4" y="157" transform="rotate(-90 50.4 157)">EP</text>
<text x="52.7" y="156.9">VCC</text>
<text x="55.4" y="160.4">D-</text>
<text x="61.7" y="159">2</text>
<text x="170" y="158.5">IO18</text>
<text x="216.7" y="157.3">1</text>
<text x="232.8" y="157.3">2</text>
<text x="282.9" y="156.7">EN</text>
<text x="473.4" y="156.7">RS-232_OUTPUT</text>
<text x="549.9" y="157.3">4</text>
<text x="553.4" y="159">4</text>
<text x="54.2" y="164">D+</text>
<text x="55.5" y="167.5">ID</text>
<text x="61.7" y="162.6">3</text>
<text x="61.7" y="166.1">4</text>
<text x="216.7" y="164.3">3</text>
<text x="232.8" y="164.3">4</text>
<text x="46.9" y="172.8" transform="rotate(-90 46.9 172.8)">EP</text>
<text x="50.4" y="172.8" transform="rotate(-90 50.4 172.8)">EP</text>
<text x="52" y="171">GND</text>
<text x="61.7" y="169.6">5</text>
<text x="170" y="169.1">IO19</text>
<text x="398.6" y="168.2">3</text>
<text x="398.6" y="171.7">4</text>
<text x="402.1" y="170">3V3</text>
<text x="402.1" y="173.5">NC</text>
<text x="45.5" y="177.3" transform="rotate(-90 45.5 177.3)">7</text>
<text x="49" y="177.3" transform="rotate(-90 49 177.3)">6</text>
<text x="387.3" y="174.7">IO2</text>
<text x="387.3" y="178.3">IO3</text>
<text x="398.6" y="175.3">5</text>
<text x="398.6" y="178.8">6</text>
<text x="402.1" y="177">IO2</text>
<text x="387.3" y="185.3">EN</text>
<text x="398.6" y="182.3">7</text>
<text x="398.6" y="185.8">8</text>
<text x="402.1" y="180.6">IO3</text>
<text x="402.1" y="184.1">NC</text>
<text x="398.6" y="189.4">9</text>
<text x="402.1" y="187.6">EN</text>
<text x="402.1" y="191.1">NC</text>
<text x="396.5" y="192.9">10</text>
<text x="402.1" y="194.7">NC</text>
<text x="396.5" y="200">12</text>
<text x="396.5" y="203.5">13</text>
<text x="402.1" y="201.7">O0</text>
<text x="402.1" y="205.2">IO1</text>
<text x="387.3" y="213.5">IO10</text>
<text x="396.5" y="210.5">15</text>
<text x="396.5" y="214.1">16</text>
<text x="402.1" y="212.3">NC</text>
<text x="402.1" y="215.8">IO10</text>
<text x="387.3" y="220.6">IO4</text>
<text x="396.5" y="217.6">17</text>
<text x="396.5" y="221.1">18</text>
<text x="402.1" y="219.4">NC</text>
<text x="387.3" y="224.1">IO5</text>
<text x="387.3" y="227.6">IO6</text>
<text x="396.5" y="224.6">19</text>
<text x="402.1" y="222.9">IO4</text>
<text x="402.1" y="226.4">IO5</text>
<text x="425.6" y="226.4">35</text>
<text x="387.3" y="231.2">IO7</text>
<text x="396.5" y="228.2">20</text>
<text x="396.5" y="231.7">21</text>
<text x="402.1" y="229.9">IO6</text>
<text x="402.1" y="233.5">IO7</text>
<text x="419.6" y="231.7">NC</text>
<text x="419.6" y="228.2">NC</text>
<text x="425.6" y="233.5">33</text>
<text x="425.6" y="229.9">34</text>
<text x="216.7" y="236.6">1</text>
<text x="232.8" y="236.6">2</text>
<text x="284.7" y="236.1">IO9</text>
<text x="387.3" y="234.7">IO8</text>
<text x="387.3" y="238.2">IO9</text>
<text x="396.5" y="235.2">22</text>
<text x="396.5" y="238.8">23</text>
<text x="402.1" y="237">IO8</text>
<text x="419.6" y="238.8">NC</text>
<text x="419.6" y="235.2">NC</text>
<text x="425.6" y="237">32</text>
<text x="439.9" y="240">TXD0</text>
<text x="471.7" y="236.1">MCU_TXD0</text>
<text x="216.7" y="243.7">3</text>
<text x="232.8" y="243.7">4</text>
<text x="396.5" y="242.3">24</text>
<text x="396.5" y="245.8">25</text>
<text x="402.1" y="240.5">IO9</text>
<text x="402.1" y="244.1">NC</text>
<text x="415.3" y="245.8">RXD0</text>
<text x="415.6" y="242.3">TXD0</text>
<text x="425.6" y="244.1">30</text>
<text x="425.6" y="240.5">31</text>
<text x="439.9" y="243.5">RXD0</text>
<text x="387.3" y="248.8">IO18</text>
<text x="396.5" y="249.3">26</text>
<text x="402.1" y="247.6">NC</text>
<text x="402.1" y="251.1">IO18</text>
<text x="419.6" y="249.3">NC</text>
<text x="425.6" y="251.1">28</text>
<text x="425.6" y="247.6">29</text>
<text x="471.7" y="246.7">MCU_RXD0</text>
<text x="42.5" y="257.8">1</text>
<text x="46" y="256">1</text>
<text x="171.8" y="255.5">MCU_TXD0</text>
<text x="365.8" y="254.1">IO9</text>
<text x="387.3" y="252.3">IO19</text>
<text x="396.5" y="252.9">27</text>
<text x="402.1" y="254.6">IO19</text>
<text x="419.6" y="252.9">NC</text>
<text x="42.5" y="261.3">2</text>
<text x="46" y="259.6">2</text>
<text x="46" y="263.1">3</text>
<text x="42.5" y="264.9">3</text>
<text x="42.5" y="268.4">4</text>
<text x="46" y="266.6">4</text>
<text x="171.4" y="269.6">MCU_RXD0</text>
<text x="248.4" y="327" transform="rotate(-90 248.4 327)">5</text>
<text x="303" y="328.4">1</text>
<text x="445" y="325.5">1</text>
<text x="445" y="329.1">2</text>
<text x="449.4" y="327">VCC</text>
<text x="461.1" y="327">IOUT</text>
<text x="471.7" y="325.5">5</text>
<text x="507.6" y="325">IO3</text>
<text x="237.7" y="333.7">2</text>
<text x="241.2" y="335.4">SCL SDA</text>
<text x="257.7" y="333.7">3</text>
<text x="303" y="331.9">2</text>
<text x="306.5" y="330.1">SCL</text>
<text x="306.5" y="333.7">SDA GND</text>
<text x="445" y="332.6">3</text>
<text x="449.4" y="330.5">GND</text>
<text x="449.4" y="334">GC1</text>
<text x="462.5" y="334">GC2</text>
<text x="471.7" y="332.6">4</text>
<text x="483" y="332.1">IO4</text>
<text x="483" y="339.1">IO5</text>
<text x="177.4" y="352.5">IO7</text>
<text x="177.4" y="357.8">IO6</text>
</g>
<g font-size="3.2" fill="#f00">
<text x="498.3" y="65.5">VCC</text>
<text x="506.4" y="63.8">15</text>
<text x="468.8" y="67.3">3</text>
<text x="472.3" y="69.1">V+</text>
<text x="323" y="328.4">4</text>
<text x="237.7" y="330.1">1</text>
<text x="241.2" y="331.9">VDD VSS</text>
<text x="314.9" y="330.1">VCC</text>
</g>
<g font-size="3.2">
<text x="497.6" y="69.1">GND</text>
<text x="506.4" y="67.3">14</text>
<text x="244.8" y="76.9" transform="rotate(-90 244.8 76.9)">ADJ(GND)</text>
<text x="243.1" y="80.4" transform="rotate(-90 243.1 80.4)">1</text>
<text x="468.8" y="81.4">7</text>
<text x="472.3" y="83.2">V-</text>
<text x="398.6" y="161.1">1</text>
<text x="398.6" y="164.7">2</text>
<text x="402.1" y="162.9">GND</text>
<text x="402.1" y="166.4">GND</text>
<text x="416.9" y="164.7">GND</text>
<text x="425.6" y="166.4">52</text>
<text x="425.6" y="162.9">53</text>
<text x="416.9" y="171.7">GND</text>
<text x="416.9" y="168.2">GND</text>
<text x="425.6" y="173.5">50</text>
<text x="425.6" y="170">51</text>
<text x="416.9" y="178.8">GND</text>
<text x="416.9" y="175.3">GND</text>
<text x="425.6" y="177">49</text>
<text x="416.9" y="185.8">GND</text>
<text x="416.9" y="182.3">GND</text>
<text x="425.6" y="184.1">47</text>
<text x="425.6" y="180.6">48</text>
<text x="416.9" y="189.4">GND</text>
<text x="425.6" y="191.1">45</text>
<text x="425.6" y="187.6">46</text>
<text x="396.5" y="196.4">11</text>
<text x="416.9" y="196.4">GND</text>
<text x="416.9" y="192.9">GND</text>
<text x="425.6" y="194.7">44</text>
<text x="402.1" y="198.2">GND</text>
<text x="416.9" y="203.5">GND</text>
<text x="416.9" y="200">GND</text>
<text x="425.6" y="201.7">42</text>
<text x="425.6" y="198.2">43</text>
<text x="396.5" y="207">14</text>
<text x="402.1" y="208.8">GND</text>
<text x="416.9" y="207">GND</text>
<text x="425.6" y="208.8">40</text>
<text x="425.6" y="205.2">41</text>
<text x="416.9" y="214.1">GND</text>
<text x="416.9" y="210.5">GND</text>
<text x="425.6" y="215.8">38</text>
<text x="425.6" y="212.3">39</text>
<text x="416.9" y="221.1">GND</text>
<text x="416.9" y="217.6">GND</text>
<text x="425.6" y="219.4">37</text>
<text x="416.9" y="224.6">GND</text>
<text x="425.6" y="222.9">36</text>
<text x="257.7" y="330.1">4</text>
<text x="323" y="331.9">3</text>
</g>
<g font-size="3.2" fill="#603">
<text x="229.3" y="316.4">I2C Address: 0x70</text>
<text x="167.6" y="353.4">SDA</text>
<text x="167.6" y="358.7">SCL</text>
</g>
</svg>
